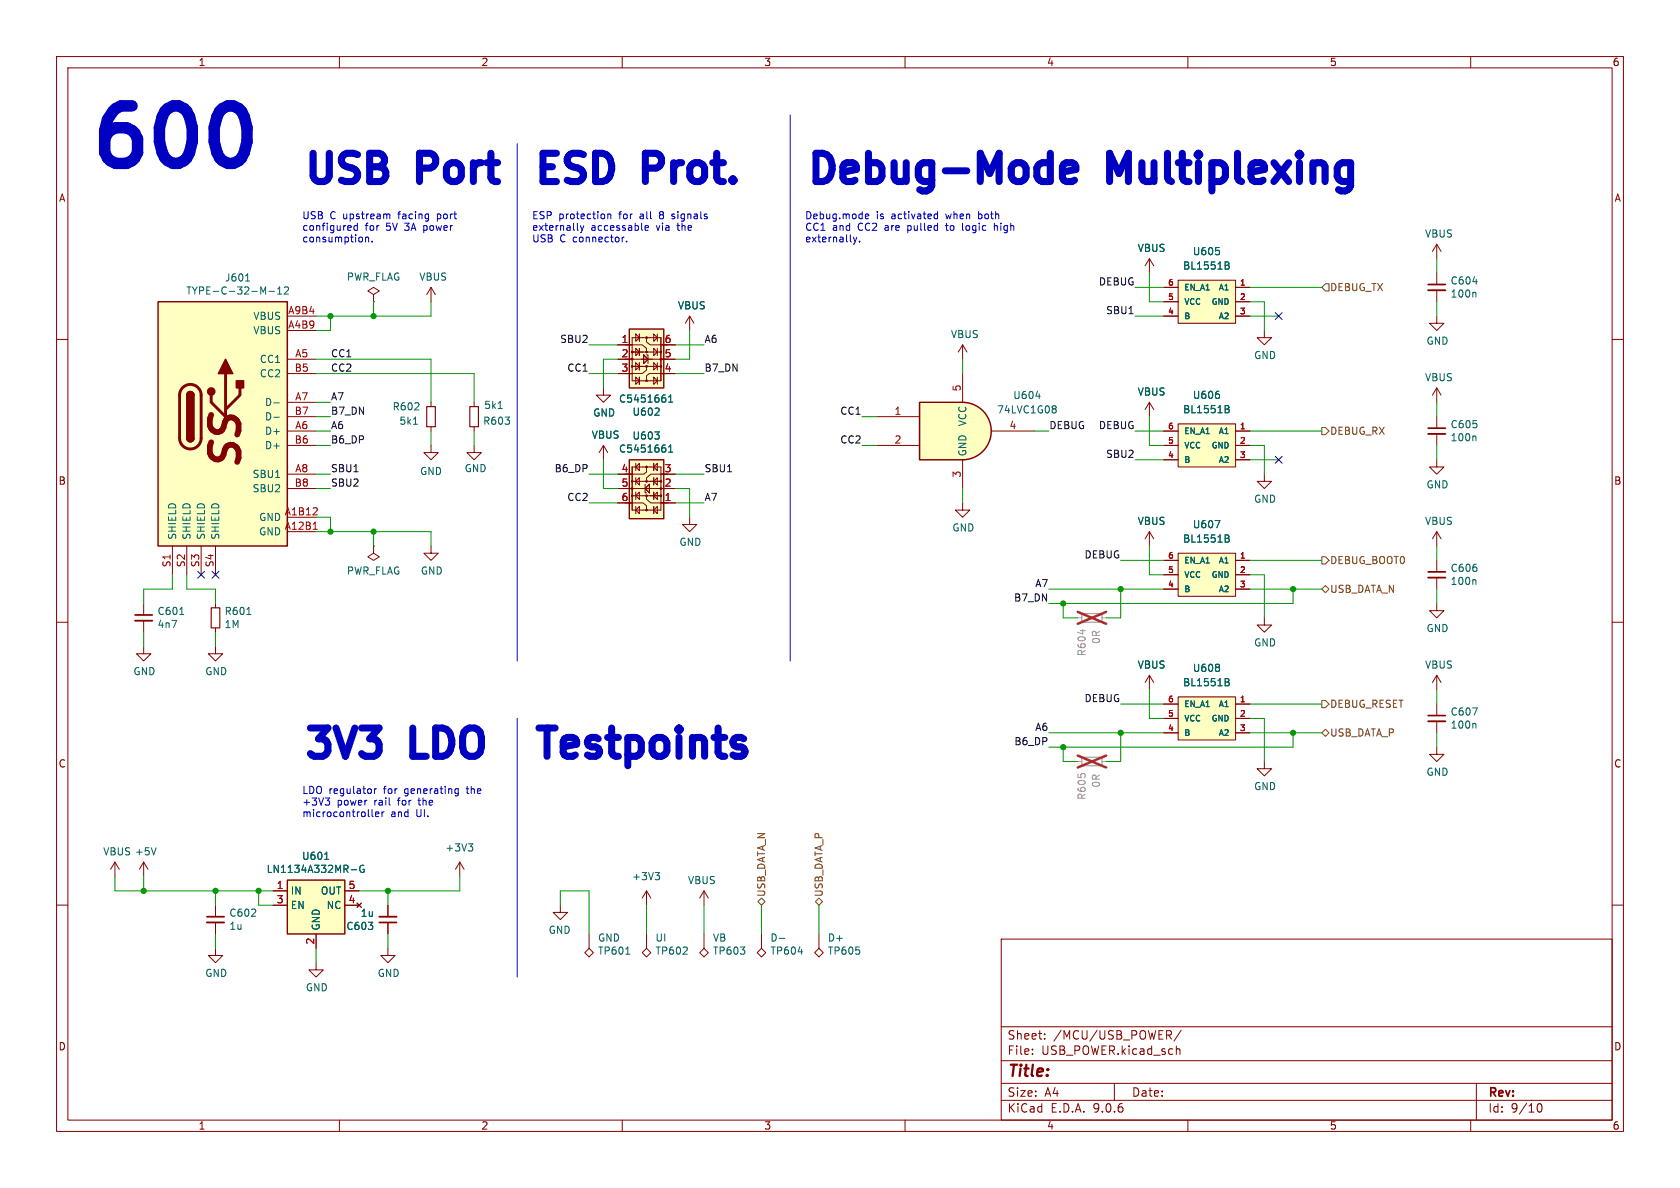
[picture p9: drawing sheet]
<svg xmlns="http://www.w3.org/2000/svg" width="297mm" height="210mm" viewBox="0 0 297 210" stroke-linecap="round" stroke-linejoin="round" font-family="sans-serif">
<g fill="none" stroke="#840000" stroke-width=".18">
<path d="M10 10h277v190h-277zM12 12h273v186h-273zM60 10v2M110 10v2M160 10v2M210 10v2M260 10v2M10 60h2M285 60h2M10 110h2M285 110h2M10 160h2"/>
<path d="M177 166h108v32h-108zM285 160h2M60 198v2M110 198v2M160 198v2M177 194.5h108M177 191.5h108M177 187.5h108M177 181.5h108M182.5 186.3v.1M182.5 185.5v.1M184.7 183.6v.1"/>
<path d="M184.7 182.8v.1M197 191.5v3M206.6 183l.5 .7M206.8 182.2l.3 .3-.1 .3-.2 .2M208 184.9v1.5M208 185.5l.2-.1 .3 .1 .1 .9M208.8 182.1l-1.3 2M210 198v2M260 198v2M261 191.5v6.5M271.7 195.7l.2-.5 .2-.1a.81 .81 0 0 1 .6 .6 .81 .81 0 0 1-.3 .8h-.4l-.3-.5"/>
</g>
<path d="M27.9 53.3h22.9v43.2h-22.9z" fill="#ffffc2"/>
<path d="M27.9 53.3h22.9v43.2h-22.9zM33 69.9a.64 .64 0 0 1 .7-.7 .64 .64 0 0 1 .6 .7M33 77.5a.64 .64 0 0 0 .7 .6 .64 .64 0 0 0 .6-.6" fill="none" stroke="#840000" stroke-width=".25"/>
<path d="M32.3 68.5a1.9 1.9 0 0 1 2.1-.4 1.9 1.9 0 0 1 1.2 1.8v7.6a1.91 1.91 0 0 1-1.9 1.9 1.91 1.91 0 0 1-2-1.9l.1-7.8 .1-.6zM37.3 69.9v1.2l2.6 2.6M39.9 66v8.9M42.4 68.6v1.3l-2.5 2.5" fill="none" stroke="#840000" stroke-width=".51"/>
<g fill="#840000" stroke="#840000" stroke-width=".25">
<path d="M33 69.9h1.3v7.6h-1.3z"/>
<path d="M33.2 69.4a.64 .64 0 0 1 .7-.1 .64 .64 0 0 1 .4 .6h-1.3z"/>
<path d="M33 77.5h1.3a.64 .64 0 0 1-.6 .6 .64 .64 0 0 1-.7-.6z"/>
<path d="M39.9 63.5l1.2 2.5h-2.5z"/>
<path d="M41.8 67.3h1.3v1.3h-1.3z"/>
<circle cx="37.3" cy="69.2" r=".63"/>
</g>
<g fill="none" stroke="#840000" stroke-width=".18">
<path d="M50.8 55.9h5.1M50.8 58.4h5.1M50.8 63.5h5.1M50.8 66h5.1M50.8 71.1h5.1M50.8 73.7h5.1M50.8 76.2h5.1M50.8 78.7h5.1M106.7 68.6v1.3h1.2l-1.2 1.2-1.3-1.2h1.3M30.5 96.5v5.1M33 96.5v5.1M35.6 96.5v5.1"/>
<path d="M38.1 96.5v5.1M50.8 83.8h5.1M50.8 86.4h5.1M50.8 91.4h5.1M50.8 94h5.1M254 99.1v2M223.5 109.2v1.3h1.3l-1.3 1.3-1.3-1.3h1.3M254 106.7v1.3h1.3l-1.3 1.2-1.3-1.2h1.3M254 102.1v2M254 119.4v2.5M254 119.4l-.8 1.3M254 119.4l.8 1.3"/>
<path d="M254 132.1v1.3h1.3l-1.3 1.2-1.3-1.2h1.3M254 124.5v2M254 127.5v2M81.3 152.4l-.8 1.3M81.3 152.4l.7 1.3M81.3 152.4v2.5M124.5 157.5l.7 1.3M124.5 157.5l-.8 1.3M124.5 157.5v2.5M68.6 167.6v1.3h1.2l-1.2 1.3-1.3-1.3h1.3M68.6 160v2.1M68.6 163.1v2"/>
<path d="M99.1 160v1.3h-1.3l1.3 1.3 1.2-1.3h-1.2M103.4 168.4l.7-.8 .8 .8-.8 .8zM104.1 165.1v2.5M113.5 168.4l.8-.8 .8 .8-.8 .8zM114.3 165.1v2.5M123.7 168.4l.8-.8 .7 .8-.7 .8zM124.5 165.1v2.5M133.9 168.4l.7-.8 .8 .8-.8 .8zM134.6 165.1v2.5M144 168.4l.8-.8 .7 .8-.7 .8zM144.8 165.1v2.5"/>
</g>
<g fill="none" stroke="#006464" stroke-width=".18">
<path d="M43.4 49.7h.7M47.6 51.5h.9M49.1 52h.7M49.1 51.1l.3-.4v1.3M50.3 50.8l.5-.1 .2 .4-.8 .9h.8M48.4 71.2h1M48.4 73.8h1M260.7 102.5l.2 .2v.6M260.3 125.1h.9l-.6 1.3M260.7 127.9l.2 .2v.6M82.8 149.2h.8l-.4 .5M83.3 149.7l.3 .2v.3l-.3 .2"/>
<path d="M110.6 168.7h.7M137.8 165.9h.9M141.1 168.3h.8"/>
</g>
<path d="M55.3 91h.8M55.4 93.6h.7M56 89.9v.4" fill="none" stroke="#a90000" stroke-width=".18"/>
<path d="M252.5 101.1h3M252.5 126.5h3M67.1 163.1h3" fill="none" stroke="#840000" stroke-width=".3"/>
<path d="M252.5 102.1h3M252.5 127.5h3M67.1 162.1h3" fill="none" stroke="#840000" stroke-width=".33"/>
<path d="M191.3 133.9h3.5v1.5h-3.5z" fill="none" stroke="#9c9b98" stroke-width=".2"/>
<path d="M190.5 134.6h.8M194.8 134.6h.8" fill="none" stroke="#9c9b98" stroke-width=".18"/>
<path d="M190.5 133.6l5 2.1M195.5 133.6l-5 2.1" fill="none" stroke="#e12e31" stroke-width=".46"/>
<path d="M50.8 155.6h10.2v9.5h-10.2z" fill="#ffffc2"/>
<path d="M50.8 155.6h10.2v9.5h-10.2z" fill="none" stroke="#840000" stroke-width=".25"/>
<g fill="none" stroke="#840000" stroke-width=".18">
<path d="M66 52.1l1.1-.7-1.1-.6-1 .6 1 .7v1.2M66 53.3h.1M66 96.5v1.3l1.1 .6-1.1 .7-1-.7 1-.6M66 96.5h.1M25.4 114.3v1.3h1.3l-1.3 1.2-1.3-1.2h1.3M25.4 106.7v2M25.4 109.7v2.1M38.1 114.3v1.3h1.3l-1.3 1.2-1.3-1.2h1.3M38.1 106.7v.7M38.1 111v.8M48.3 157.5h2.5M61 157.5h2.5"/>
<path d="M63.1 159.6l.8 .8M63.9 159.6l-.8 .8M38.1 167.6v1.3h1.3l-1.3 1.3-1.3-1.3h1.3M38.1 160v2.1M38.1 163.1v2M48.3 160h2.5M55.9 165.1v2.5M61 160h2.5"/>
</g>
<path d="M31.8 108.6h.7M43.6 108.6h.8M57.4 151.9h.7M62.1 153.7h.9M64.3 153a.59 .59 0 0 0-.7 .6 .59 .59 0 0 0 .7 .6l.1-.5h-.3" fill="none" stroke="#006464" stroke-width=".18"/>
<path d="M23.9 108.7h3M36.6 162.1h3" fill="none" stroke="#840000" stroke-width=".3"/>
<path d="M23.9 109.7h3M36.6 163.1h3" fill="none" stroke="#840000" stroke-width=".33"/>
<path d="M37.3 107.4h1.6v3.6h-1.6z" fill="none" stroke="#840000" stroke-width=".2"/>
<path d="M208.3 97.8h10.1v7.6h-10.1z" fill="#ffffc2"/>
<g fill="none" stroke="#840000" stroke-width=".18">
<path d="M205.7 99.1h2.6M208.3 97.8h10.1v7.6h-10.1zM218.4 99.1h2.6M205.7 101.6h2.6M205.7 104.1h2.6M218.4 101.6h2.6M218.4 104.1h2.6M223.5 134.6v1.3h1.3l-1.3 1.3-1.3-1.3h1.3M20.3 152.4l-.7 1.3M20.3 152.4l.8 1.3M20.3 152.4v2.5M25.4 152.4l-.8 1.3"/>
<path d="M25.4 152.4l.8 1.3M25.4 152.4v2.5M55.9 170.2v1.3h1.2l-1.2 1.2-1.3-1.2h1.3"/>
</g>
<path d="M214.8 92h.9l-.6 1.3M216.6 94.6l.6 .1 .1 .2-.3 .3M216.6 95.2h.4M217 95.2l.3 .2v.3l-.7 .1M27.6 149.9l-.4 1.2" fill="none" stroke="#006464" stroke-width=".18"/>
<path d="M191.3 108.5h3.5v1.5h-3.5z" fill="none" stroke="#9c9b98" stroke-width=".2"/>
<path d="M190.5 109.2h.8M194.8 109.2h.8" fill="none" stroke="#9c9b98" stroke-width=".18"/>
<path d="M191.4 111.3v.8" fill="none" stroke="#939391" stroke-width=".18"/>
<path d="M190.5 108.2l5 2.1M195.5 108.2l-5 2.1" fill="none" stroke="#e12e31" stroke-width=".46"/>
<path d="M208.3 123.2h10.1v7.6h-10.1z" fill="#ffffc2"/>
<g fill="none" stroke="#840000" stroke-width=".18">
<path d="M121.9 55.9l-.7 1.3M121.9 55.9l.8 1.3M121.9 55.9v2.5M76.2 71.1v.8M76.2 75.4v.8M170.2 61l-.8 1.2M170.2 61l.7 1.2M170.2 61v2.5M254 68.6v2.5M254 73.7v2M254 76.7v2M254 68.6l-.8 1.3"/>
<path d="M254 68.6l.8 1.3M121.9 91.4v1.3h1.3l-1.3 1.3-1.3-1.3h1.3M203.2 94v2.5M203.2 94l-.8 1.3M203.2 94l.8 1.3M254 81.3v1.3h1.3l-1.3 1.2-1.3-1.2h1.3M254 94v2.5M254 94l-.8 1.3M254 94l.8 1.3M203.2 119.4l-.8 1.3M203.2 119.4l.8 1.3M203.2 119.4v2.5"/>
<path d="M205.7 124.5h2.6M205.7 127h2.6M205.7 129.5h2.6M208.3 123.2h10.1v7.6h-10.1zM218.4 124.5h2.6M218.4 127h2.6M218.4 129.5h2.6M114.3 157.5l.8 1.3M114.3 157.5l-.8 1.3M114.3 157.5v2.5"/>
</g>
<path d="M73.1 75h.7M260.7 77.1l.2 .2v.6M215.5 117.5v.3M215.5 118.1v.5M216.6 120l.6 .1 .1 .2-.3 .3M216.6 120.6h.4M217 120.6l.3 .2v.3l-.7 .1M115.8 154.2h.8l-.4 .5M116.4 154.7l.2 .3v.3l-.2 .2" fill="none" stroke="#006464" stroke-width=".18"/>
<path d="M75.4 71.9h1.6v3.5h-1.6z" fill="none" stroke="#840000" stroke-width=".2"/>
<path d="M252.5 75.7h3" fill="none" stroke="#840000" stroke-width=".3"/>
<path d="M252.5 76.7h3" fill="none" stroke="#840000" stroke-width=".33"/>
<path d="M170.2 71.1a5.1 5.1 0 0 1 5 5.1 5.1 5.1 0 0 1-5 5.1z" fill="#ffffc2" stroke="#ffffc2" stroke-width=".18"/>
<path d="M162.6 71.1h7.6v10.2h-7.6z" fill="#ffffc2"/>
<path d="M162.6 71.1h7.6a5.1 5.1 0 0 1 5 5.1 5.1 5.1 0 0 1-5 5.1h-7.6z" fill="none" stroke="#840000" stroke-width=".25"/>
<path d="M106.7 78.7l-.8 1.3M106.7 78.7l.7 1.3M106.7 78.7v2.6M154.9 73.7h7.7M154.9 78.7h7.7M170.2 66v5.1M175.3 76.2h7.6M170.2 81.3v5.1" fill="none" stroke="#840000" stroke-width=".18"/>
<path d="M183.1 70h.8M186.2 71.7h.3l.2 .3-.2 .3M186.2 72.3h.3M186.5 72.3l.2 .2v.3l-.1 .1-.4 .1" fill="none" stroke="#006464" stroke-width=".18"/>
<path d="M111.3 81.3h6v10.4h-6z" fill="#ffffc2"/>
<path d="M111.3 81.3h6v10.4h-6z" fill="none" stroke="#840000" stroke-width=".25"/>
<g fill="none" stroke="#840000" stroke-width=".18">
<path d="M76.2 50.8l-.8 1.3M76.2 50.8l.8 1.3M76.2 50.8v2.5M76.2 78.7v1.3h-1.3l1.3 1.3 1.3-1.3h-1.3M83.8 78.7v1.3h-1.3l1.3 1.3 1.3-1.3h-1.3M83.8 71.1v.8M83.8 75.4v.8M109.2 86.4h10.2M109.2 88.9h2.6M109.2 83.8h2.6M110.5 88.9h3.2l.6 .5v.9M111.8 82.6h5v7.6h-5z"/>
<path d="M111.8 87.6h5M111.8 85.1h5M112.4 90.2l.6-.7v1.3zM112.4 85.1l.6-.6v1.2zM112.4 82.6l.6-.7v1.3zM112.4 81.9v1.3M112.4 84.5v1.2M112.4 87v1.3M112.4 89.5v1.3M113 87v1.3l-.6-.7zM114 86.4l.8-.8v1.5zM114 85.6v1.5h.3"/>
<path d="M114.3 87.6v.7l.8 .6h3M114.3 82.6v.8l-.5 .4h-3.3M115.6 87.6l.6-.6v1.3zM115.6 85.1l.6-.6v1.2zM115.6 82.6l.6-.7v1.3zM115.6 81.9v1.3M115.6 84.5v1.2M115.6 87v1.3M115.6 89.5v1.3M116.2 89.5v1.3l-.6-.6zM116.8 88.9h2.6M116.8 83.8h2.6"/>
<path d="M118.1 83.8h-3l-.8 .7v.7M170.2 88.9v1.3h1.2l-1.2 1.2-1.3-1.2h1.3"/>
<circle cx="111.8" cy="87.6" r=".13"/>
<circle cx="111.8" cy="86.4" r=".13"/>
<circle cx="111.8" cy="85.1" r=".13"/>
<circle cx="114.3" cy="87.6" r=".13"/>
<circle cx="114.3" cy="85.1" r=".13"/>
<circle cx="114.3" cy="82.6" r=".13"/>
<circle cx="114.3" cy="90.2" r=".13"/>
<circle cx="116.8" cy="85.1" r=".13"/>
<circle cx="116.8" cy="86.4" r=".13"/>
<circle cx="116.8" cy="87.6" r=".13"/>
</g>
<path d="M88.1 72.2h.7M115.8 76.3h.7l-.4 .5M116.5 77v.5M118.2 79.9h.7M118.2 79l.4-.3v1.2" fill="none" stroke="#006464" stroke-width=".18"/>
<path d="M83.1 71.9h1.5v3.5h-1.5z" fill="none" stroke="#840000" stroke-width=".2"/>
<path d="M208.3 49.5h10.1v7.7h-10.1z" fill="#ffffc2"/>
<g fill="none" stroke="#840000" stroke-width=".18">
<path d="M203.2 45.7l-.8 1.3M203.2 45.7l.8 1.3M203.2 45.7v2.6M205.7 50.8h2.6M205.7 53.3h2.6M205.7 55.9h2.6M208.3 49.5h10.1v7.7h-10.1zM218.4 50.8h2.6M218.4 53.3h2.6M218.4 55.9h2.6M254 55.9v1.3h1.3l-1.3 1.2-1.3-1.2h1.3M254 43.2l-.8 1.3"/>
<path d="M254 43.2l.8 1.3M254 43.2v2.5"/>
</g>
<path d="M215.5 44.4v.5M216.6 46.3l.6 .1 .1 .3-.3 .2M216.6 46.9h.4M217 46.9l.3 .2v.3l-.7 .2" fill="none" stroke="#006464" stroke-width=".18"/>
<path d="M208.3 74.9h10.1v7.7h-10.1z" fill="#ffffc2"/>
<path d="M203.2 71.1l-.8 1.3M203.2 71.1l.8 1.3M203.2 71.1v2.6M205.7 76.2h2.6M205.7 78.7h2.6M208.3 74.9h10.1v7.7h-10.1zM218.4 76.2h2.6M218.4 78.7h2.6M205.7 81.3h2.6M218.4 81.3h2.6" fill="none" stroke="#840000" stroke-width=".18"/>
<path d="M215.5 69.8v.5M216.6 71.7l.6 .1 .1 .3-.3 .2M216.6 72.3h.4M217 72.3l.3 .2v.3l-.7 .2" fill="none" stroke="#006464" stroke-width=".18"/>
<path d="M111.3 58.2h6v10.4h-6z" fill="#ffffc2"/>
<path d="M111.3 58.2h6v10.4h-6z" fill="none" stroke="#840000" stroke-width=".25"/>
<g fill="none" stroke="#840000" stroke-width=".18">
<path d="M111.8 59.7h5v7.6h-5zM112.4 59.1l.6 .6-.6 .6zM113 59.1v1.2M114.3 59.6v.9l.6 .5h3.2M115.6 59.1l.6 .6-.6 .6zM116.2 59.1v1.2M205.7 50.8h2.6M205.7 53.3h2.6M205.7 55.9h2.6M218.4 50.8h2.6M218.4 53.3h2.6M218.4 55.9h2.6"/>
<path d="M223.5 58.4v1.3h1.3l-1.3 1.3-1.3-1.3h1.3M254 48.3v2M254 51.3v2M109.2 63.5h10.2M109.2 61h2.6M109.2 66h2.6M110.5 61h3l.8 .6v.6M111.8 62.2h5M111.8 64.8h5M112.4 61.6l.6 .6-.6 .7zM112.4 64.1l.6 .7-.6 .6zM112.4 66.7l.6 .6-.6 .6z"/>
<path d="M113 61.6v1.3M113 64.1v1.3M113 66.7v1.2M113.8 62.7l.8 .8-.8 .8zM114.3 62.7h.3v1.6M114.3 64.6v.8l-.8 .6h-3M115.6 61.6l.6 .6-.6 .7zM115.6 64.1l.6 .7-.6 .6zM115.6 66.7l.6 .6-.6 .6zM116.2 61.6v1.3M116.2 64.1v1.3M116.2 66.7v1.2"/>
<path d="M116.8 61h2.6M116.8 66h2.6M118.1 66h-3.3l-.5 .4v.9M205.7 76.2h2.6M205.7 78.7h2.6M218.4 76.2h2.6M218.4 78.7h2.6M76.2 96.5v1.3h1.3l-1.3 1.3-1.3-1.3h1.3M109.2 88.9h2.6M109.2 86.4h2.6M109.2 83.8h2.6M116.8 88.9h2.6"/>
<path d="M116.8 86.4h2.6M116.8 83.8h2.6M205.7 81.3h2.6M205.7 99.1h2.6M218.4 81.3h2.6M218.4 99.1h2.6M223.5 83.8v1.3h1.3l-1.3 1.3-1.3-1.3h1.3M205.7 101.6h2.6M205.7 104.1h2.6M218.4 101.6h2.6M218.4 104.1h2.6M205.7 124.5h2.6"/>
<path d="M205.7 127h2.6M205.7 129.5h2.6M218.4 124.5h2.6M218.4 127h2.6M218.4 129.5h2.6M48.3 157.5h2.5M61 157.5h2.5M63.1 159.6l.8 .8M63.9 159.6l-.8 .8M48.3 160h2.5M55.9 165.1v2.5M61 160h2.5"/>
<path d="M68.6 160v2.1M68.6 163.1v2"/>
<circle cx="114.3" cy="59.7" r=".13"/>
<circle cx="111.8" cy="64.8" r=".13"/>
<circle cx="111.8" cy="62.2" r=".13"/>
<circle cx="111.8" cy="63.5" r=".13"/>
<circle cx="114.3" cy="67.3" r=".13"/>
<circle cx="114.3" cy="64.8" r=".13"/>
<circle cx="114.3" cy="62.2" r=".13"/>
<circle cx="116.8" cy="62.2" r=".13"/>
<circle cx="116.8" cy="64.8" r=".13"/>
<circle cx="116.8" cy="63.5" r=".13"/>
</g>
<g fill="none" stroke="#006464" stroke-width=".18">
<path d="M215.5 44.4v.5M216.6 46.3l.6 .1 .1 .3-.3 .2M216.6 46.9h.4M217 46.9l.3 .2v.3l-.7 .2M260.4 49.8h.8M260.7 51.7l.2 .2v.6M115.8 73.4h.7M115.8 76.3h.7l-.4 .5M116.5 72.3v.4M116.5 77v.5M118.2 79l.4-.3v1.2M118.2 79.9h.7"/>
<path d="M118.2 71.1h.7M118.2 70.2l.4-.4v1.3M215.5 69.8v.5M216.6 71.7l.6 .1 .1 .3-.3 .2M216.6 72.3h.4M217 72.3l.3 .2v.3l-.7 .2M214.8 92h.9l-.6 1.3M216.6 94.6l.6 .1 .1 .2-.3 .3M216.6 95.2h.4M217 95.2l.3 .2v.3l-.7 .1M215.5 117.5v.3M215.5 118.1v.5"/>
<path d="M216.6 120l.6 .1 .1 .2-.3 .3M216.6 120.6h.4M217 120.6l.3 .2v.3l-.7 .1M57.4 151.9h.7M62.1 153.7h.9M64.3 153a.59 .59 0 0 0-.7 .6 .59 .59 0 0 0 .7 .6l.1-.5h-.3"/>
</g>
<path d="M252.5 50.3h3" fill="none" stroke="#840000" stroke-width=".3"/>
<path d="M252.5 51.3h3" fill="none" stroke="#840000" stroke-width=".33"/>
<path d="M234.3 50.2h.6v1.2h-.6l-.6-.6zM233.7 75.6h.6l.6 .6-.6 .6h-.6zM233.7 98.4h.6l.6 .7-.6 .6h-.6zM233.7 104.1l.6-.6 .6 .6-.6 .7zM233.7 123.8h.6l.6 .7-.6 .6h-.6zM233.7 129.5l.6-.6 .6 .6-.6 .7zM134.6 158.8l.7 .6-.7 .6-.6-.6zM144.8 158.8l.6 .6-.6 .6-.7-.6z" fill="none" stroke="#725600" stroke-width=".18"/>
<g fill="none" stroke="#0000c2" stroke-width=".18">
<path d="M63.2 39.5v1.2M63.2 39.9h-.4l-.2 .2 .1 .6h.5M68.6 37.8l.3 .2v.7M91.4 25.4v91.4M102.6 39.9l.3 .8M103.2 39.9l-.3 .8M107.4 38l.2-.2 .3 .1 .1 .8M107.4 37.8v.9M118.8 38.6l.1 .1M118.9 37.8l-.1 .2 .1 .3M139.7 20.3v96.5M153 38.3l.6-.2-.1-.2-.3-.1-.2 .2v.6h.5"/>
<path d="M165.3 37.9h.4M165.3 38.6h.4M165.7 37.4v1.3M167.1 39.9h.5M167.3 39.5l.1 1.2M170.2 39.5v1l.1 .2M175.8 40l.3-.1 .2 .2M175.8 39.5v1.2M64.6 41.9v.9M64.6 42l.2-.1 .3 .1 .1 .8M65.8 42.6v.2M102.1 40.7h.1"/>
<path d="M102.9 40.7l-.1 .3M110.3 41.9l-.2 .1M110.8 42.6v.2M114 40.3l.6-.1v-.3h-.4l-.2 .2 .1 .6h.5M150.9 41.9l.3 .9M151.2 42.8l-.3 .4M151.5 41.9l-.3 .9M152 42.6v.2M66.2 139.4v.9M66.6 139.4l-.4 .3M80.7 139.4l.3 .1M81 139.4v1.1l-.1 .1-.3 .1"/>
<path d="M91.4 127v45.7M58 141.5l.3 .3v.3l-.3 .2M58.3 141.1l-.4 .4M65.8 143.1v1.1l.2 .2M66.4 143.9l.6-.1-.1-.2-.3-.1-.2 .2v.6h.5M67.5 143.5v.9M67.9 143.5l-.4 .3M81 140.2l-.3 .1"/>
</g>
<g fill="none" stroke="#009600" stroke-width=".18">
<path d="M58.4 55.9v2.5h-2.5M66 53.3v2.6M76.2 53.3v2.6h-20.3M121.9 58.4v5.1h-2.5M200.7 50.8h5M200.7 55.9h5M203.2 48.3v5h2.5M221 53.3h2.5v5.1M221 50.8h12.7M221 55.9h5.1M254 45.7v2.6M254 53.3v2.6"/>
<path d="M55.9 78.7h2.5M55.9 76.2h2.5M55.9 63.5h20.3v7.6M55.9 73.7h2.5M55.9 66h27.9v5.1M55.9 71.1h2.5M76.2 76.2v2.5M83.8 76.2v2.5M104.1 66h5.1M104.1 61h5.1M109.2 63.5h-2.5v5.1M119.4 66h5.1"/>
<path d="M119.4 61h5.1M152.4 78.7h2.5M152.4 73.7h2.5M170.2 63.5v2.5M182.9 76.2h2.5M200.7 76.2h5M203.2 73.7v5h2.5M221 78.7h2.5v5.1M221 76.2h12.7M254 71.1v2.6M254 78.7v2.6M55.9 94h20.3v2.5"/>
<path d="M55.9 83.8h2.5M55.9 91.4h2.5v2.6M55.9 86.4h2.5M66 94v2.5M104.1 83.8h5.1M104.1 88.9h5.1M106.7 81.3v5.1h2.5M119.4 83.8h5.1M119.4 86.4h2.5v5M119.4 88.9h5.1M170.2 86.4v2.5M198.1 99.1h7.6"/>
<path d="M200.7 81.3h5M203.2 96.5v5.1h2.5M221 81.3h5.1M221 99.1h12.7M254 96.5v2.6M25.4 111.8v2.5M30.5 101.6v2.5h-5.1v2.6M33 101.6v2.5h5.1v2.6M38.1 111.8v2.5M185.4 104.1h20.3M188 106.7v2.5h2.5M198.1 104.1v5.1h-2.5"/>
<path d="M221 101.6h2.5v7.6M221 104.1h12.7M228.6 104.1v2.6h-43.2M254 104.1v2.6M185.4 129.5h20.3M188 132.1v2.5h2.5M198.1 129.5v5.1h-2.5M198.1 124.5h7.6M203.2 121.9v5.1h2.5M221 127h2.5v7.6M221 129.5h12.7M221 124.5h12.7"/>
<path d="M228.6 129.5v2.6h-43.2M254 121.9v2.6M254 129.5v2.6M20.3 154.9v2.6h28M25.4 154.9v2.6M38.1 157.5v2.5M45.7 157.5v2.5h2.6M68.6 157.5v2.5M81.3 154.9v2.6h-17.8M38.1 165.1v2.5M55.9 167.6v2.6M68.6 165.1v2.5"/>
<path d="M99.1 160v-2.5h5v7.6M114.3 160v5.1M124.5 160v5.1M134.6 160v5.1M144.8 160v5.1"/>
</g>
<path d="M225.5 55.3l1.2 1.2M226.7 55.3l-1.2 1.2M225.5 80.7l1.2 1.2M226.7 80.7l-1.2 1.2M35 101l1.2 1.2M36.2 101l-1.2 1.2M37.5 101l1.2 1.2M38.7 101l-1.2 1.2" fill="none" stroke="#000084" stroke-width=".18"/>
<path d="M43.2 20.7l.5 1.9v2.4l-.5 1.9" fill="none" stroke="#0000c2" stroke-width="2"/>
<path d="M187.8 30.4l2.4-.4v-.5l-.2-.5-.5-.2h-1l-.4 .2-.3 .5v1.9l.3 .5 .4 .2h1l.5-.2M131 132l.5 .3 .2 .4-.2 .8-.5 .2M131 130.4l.5 .2" fill="none" stroke="#0000c2" stroke-width="1.3"/>
<g fill="#009600" stroke="#009600" stroke-width=".18">
<circle cx="66" cy="94" r=".46"/>
<circle cx="198.1" cy="129.5" r=".46"/>
<circle cx="188" cy="132.1" r=".46"/>
<circle cx="25.4" cy="157.5" r=".46"/>
<circle cx="38.1" cy="157.5" r=".46"/>
<circle cx="45.7" cy="157.5" r=".46"/>
<circle cx="228.6" cy="129.5" r=".46"/>
<circle cx="228.6" cy="104.1" r=".46"/>
<circle cx="66" cy="55.9" r=".46"/>
<circle cx="58.4" cy="94" r=".46"/>
<circle cx="58.4" cy="55.9" r=".46"/>
<circle cx="68.6" cy="157.5" r=".46"/>
<circle cx="188" cy="106.7" r=".46"/>
<circle cx="198.1" cy="104.1" r=".46"/>
</g>
<text font-size="14.2" fill="#0000c2" x="15.2" y="30.2">600</text>
<text font-size="7.1" fill="#840000" x="43.9" y="83.6" transform="rotate(-90 43.9 83.6)">SS</text>
<g font-size="7" fill="#0000c2">
<text x="53.3" y="32.8">USB</text>
<text x="74.9" y="32.8">Port</text>
<text x="94" y="32.8">ESD</text>
<text x="114.8" y="32.8">Prot.</text>
<text x="142.2" y="32.8">Debug-Mode</text>
<text x="196.9" y="32.8">Multiplexing</text>
<text x="53.3" y="134.4">3V3</text>
<text x="73.7" y="134.4">LDO</text>
<text x="94" y="134.4">Testpoints</text>
</g>
<text font-size="2.8" fill="#840000" x="178" y="190.9">Title:</text>
<g font-size="2.1" fill="#840000">
<text x="178" y="184">Sheet:</text>
<text x="186.2" y="184">/MCU/USB_POWER/</text>
<text x="178" y="186.7">File:</text>
<text x="184.1" y="186.7">USB_POWER.kicad_sch</text>
<text x="178" y="196.9">KiCad</text>
<text x="178" y="194.1">Size:</text>
<text x="184.7" y="194.1">A4</text>
<text x="185.7" y="196.9">E.D.A.</text>
<text x="193.3" y="196.9">9.0.6</text>
<text x="200" y="194.1">Date:</text>
<text x="263" y="194.3">Rev:</text>
<text x="263" y="196.9">Id:</text>
<text x="267.1" y="196.9">9/10</text>
</g>
<g font-size="1.8" fill="#840000">
<text x="35" y="11.9">1</text>
<text x="85" y="11.9">2</text>
<text x="135" y="11.9">3</text>
<text x="185" y="11.9">4</text>
<text x="235" y="11.9">5</text>
<text x="285" y="11.9">6</text>
<text x="10.3" y="35.9">A</text>
<text x="285.3" y="35.9">A</text>
<text x="10.3" y="85.9">B</text>
<text x="285.3" y="85.9">B</text>
<text x="10.3" y="135.9">C</text>
<text x="285.3" y="135.9">C</text>
<text x="10.3" y="185.9">D</text>
<text x="285.3" y="185.9">D</text>
<text x="35" y="199.9">1</text>
<text x="85" y="199.9">2</text>
<text x="135" y="199.9">3</text>
<text x="185" y="199.9">4</text>
<text x="235" y="199.9">5</text>
<text x="285" y="199.9">6</text>
</g>
<g font-size="1.8" fill="#0000c2">
<text x="53.3" y="38.8">USB</text>
<text x="53.3" y="40.9">configured</text>
<text x="58.3" y="38.8">C upstream</text>
<text x="64.5" y="40.9">for</text>
<text x="68.4" y="40.9">5V</text>
<text x="70.7" y="38.8">facing</text>
<text x="71.9" y="40.9">3A</text>
<text x="75.3" y="40.9">power</text>
<text x="77.7" y="38.8">port</text>
<text x="94" y="38.8">ESP</text>
<text x="94" y="40.9">externally</text>
<text x="98.8" y="38.8">protection</text>
<text x="104.5" y="40.9">accessable</text>
<text x="109.6" y="38.8">for</text>
<text x="113.4" y="38.8">all</text>
<text x="116.2" y="40.9">via</text>
<text x="117" y="38.8">8</text>
<text x="119.4" y="38.8">signals</text>
<text x="120" y="40.9">the</text>
<text x="142.2" y="38.8">Debug.mode</text>
<text x="142.2" y="40.9">CC1</text>
<text x="147.2" y="40.9">and</text>
<text x="151.8" y="40.9">CC2</text>
<text x="154.9" y="38.8">is</text>
<text x="156.7" y="40.9">are</text>
<text x="157.7" y="38.8">activated</text>
<text x="160.9" y="40.9">pulled</text>
<text x="167.5" y="38.8">when</text>
<text x="167.9" y="40.9">to</text>
<text x="171" y="40.9">logic</text>
<text x="173.4" y="38.8">both</text>
<text x="176.8" y="40.9">high</text>
<text x="53.3" y="42.9">consumption.</text>
<text x="94" y="42.9">USB</text>
<text x="99" y="42.9">C connector.</text>
<text x="142.2" y="42.9">externally.</text>
<text x="53.3" y="140.4">LDO regulator</text>
<text x="53.3" y="142.5">+3V3</text>
<text x="59.6" y="142.5">power</text>
<text x="66.3" y="142.5">rail</text>
<text x="68" y="140.4">for</text>
<text x="70.6" y="142.5">for</text>
<text x="71.8" y="140.4">generating</text>
<text x="74.5" y="142.5">the</text>
<text x="83" y="140.4">the</text>
<text x="53.3" y="144.5">microcontroller</text>
<text x="69.1" y="144.5">and</text>
<text x="73.7" y="144.5">UI.</text>
</g>
<g font-size="1.8" fill="#006464">
<text x="201" y="44.7">VBUS</text>
<text x="209.1" y="47.9">BL1551B</text>
<text x="210.8" y="45.3">U605</text>
<text x="251.8" y="42.2">VBUS</text>
<text x="32.8" y="52.3">TYPE-C-32-M-12</text>
<text x="39.7" y="50">J601</text>
<text x="61.2" y="49.8">PWR_FLAG</text>
<text x="74" y="49.8">VBUS</text>
<text x="256.3" y="50.5">C604</text>
<text x="256.3" y="52.8">100n</text>
<text x="44.7" y="56.7">VBUS</text>
<text x="44.7" y="59.3">VBUS</text>
<text x="119.8" y="54.9">VBUS</text>
<text x="168" y="60">VBUS</text>
<text x="45.8" y="64.4">CC1</text>
<text x="221.6" y="63.7">GND</text>
<text x="252.1" y="61.1">GND</text>
<text x="45.8" y="66.9">CC2</text>
<text x="46.7" y="72">D-</text>
<text x="109.3" y="71.4">C5451661</text>
<text x="179" y="70.7">U604</text>
<text x="201" y="70.1">VBUS</text>
<text x="210.8" y="70.7">U606</text>
<text x="251.8" y="67.6">VBUS</text>
<text x="46.7" y="74.5">D-</text>
<text x="46.7" y="77.1">D+</text>
<text x="69.3" y="72.7">R602</text>
<text x="70.5" y="75.3">5k1</text>
<text x="85.3" y="75.3">R603</text>
<text x="85.5" y="72.5">5k1</text>
<text x="104.5" y="77.7">VBUS</text>
<text x="104.8" y="73.8">GND</text>
<text x="111.7" y="77.9">U603</text>
<text x="111.7" y="73.7">U602</text>
<text x="171" y="75.5" transform="rotate(-90 171 75.5)">VCC</text>
<text x="176.2" y="73.3">74LVC1G08</text>
<text x="209.1" y="73.3">BL1551B</text>
<text x="256.3" y="75.9">C605</text>
<text x="46.7" y="79.6">D+</text>
<text x="82" y="83.7">GND</text>
<text x="109.3" y="80.2">C5451661</text>
<text x="171" y="80.8" transform="rotate(-90 171 80.8)">GND</text>
<text x="256.3" y="78.2">100n</text>
<text x="44.6" y="84.7">SBU1</text>
<text x="44.6" y="87.2">SBU2</text>
<text x="74.2" y="84.2">GND</text>
<text x="221.6" y="89.1">GND</text>
<text x="252.1" y="86.5">GND</text>
<text x="31.3" y="95.5" transform="rotate(-90 31.3 95.5)">SHIELD</text>
<text x="33.9" y="95.5" transform="rotate(-90 33.9 95.5)">SHIELD</text>
<text x="36.4" y="95.5" transform="rotate(-90 36.4 95.5)">SHIELD</text>
<text x="39" y="95.5" transform="rotate(-90 39 95.5)">SHIELD</text>
<text x="45.7" y="92.3">GND</text>
<text x="45.7" y="94.8">GND</text>
<text x="168.3" y="94.2">GND</text>
<text x="201" y="93">VBUS</text>
<text x="210.8" y="93.6">U607</text>
<text x="251.8" y="93">VBUS</text>
<text x="61.2" y="101.8">PWR_FLAG</text>
<text x="74.3" y="101.8">GND</text>
<text x="120" y="96.7">GND</text>
<text x="209.1" y="96.1">BL1551B</text>
<text x="256.3" y="101.3">C606</text>
<text x="256.3" y="103.6">100n</text>
<text x="27.7" y="108.9">C601</text>
<text x="27.7" y="111.2">4n7</text>
<text x="39.6" y="108.9">R601</text>
<text x="39.6" y="111.2">1M</text>
<text x="252.1" y="111.9">GND</text>
<text x="23.5" y="119.6">GND</text>
<text x="36.2" y="119.6">GND</text>
<text x="201" y="118.4">VBUS</text>
<text x="210.8" y="119">U608</text>
<text x="221.6" y="114.5">GND</text>
<text x="251.8" y="118.4">VBUS</text>
<text x="209.1" y="121.5">BL1551B</text>
<text x="256.3" y="126.7">C607</text>
<text x="256.3" y="129">100n</text>
<text x="252.1" y="137.3">GND</text>
<text x="221.6" y="139.9">GND</text>
<text x="18.2" y="151.4">VBUS +5V</text>
<text x="47" y="154.5">LN1134A332MR-G</text>
<text x="53.3" y="152.2">U601</text>
<text x="78.6" y="150.7">+3V3</text>
<text x="111.7" y="155.8">+3V3</text>
<text x="51.3" y="158.3">IN</text>
<text x="51.3" y="160.9">EN</text>
<text x="56.6" y="158.3">OUT</text>
<text x="57.6" y="160.9">NC</text>
<text x="121.5" y="156.5">VBUS</text>
<text x="40.4" y="162.3">C602</text>
<text x="40.4" y="164.6">1u</text>
<text x="56.7" y="164.6" transform="rotate(-90 56.7 164.6)">GND</text>
<text x="61.1" y="164.6">C603</text>
<text x="63.7" y="162.3">1u</text>
<text x="96.9" y="165.3">GND</text>
<text x="105.6" y="166.6">GND</text>
<text x="115.8" y="166.6">UI</text>
<text x="125.9" y="166.6">VB</text>
<text x="136.1" y="166.6">D-</text>
<text x="146.3" y="166.6">D+</text>
<text x="36.2" y="172.9">GND</text>
<text x="66.7" y="172.9">GND</text>
<text x="105.6" y="169">TP601</text>
<text x="115.8" y="169">TP602</text>
<text x="125.9" y="169">TP603</text>
<text x="136.1" y="169">TP604</text>
<text x="146.3" y="169">TP605</text>
<text x="54" y="175.4">GND</text>
</g>
<g font-size="1.8" fill="#0f0f0f">
<text x="194.2" y="50.5">DEBUG</text>
<text x="195.4" y="55.6">SBU1</text>
<text x="58.4" y="65.8">CC2</text>
<text x="58.4" y="63.2">CC1</text>
<text x="98.9" y="60.7">SBU2</text>
<text x="100.2" y="65.8">CC1</text>
<text x="124.5" y="65.8">B7_DN</text>
<text x="124.5" y="60.7">A6</text>
<text x="58.4" y="70.9">A7</text>
<text x="58.4" y="75.9">A6</text>
<text x="58.4" y="73.4">B7_DN</text>
<text x="148.4" y="73.4">CC1</text>
<text x="185.4" y="75.9">DEBUG</text>
<text x="194.2" y="75.9">DEBUG</text>
<text x="58.4" y="83.6">SBU1</text>
<text x="58.4" y="78.5">B6_DP</text>
<text x="97.9" y="83.6">B6_DP</text>
<text x="124.5" y="83.6">SBU1</text>
<text x="148.4" y="78.5">CC2</text>
<text x="195.4" y="81">SBU2</text>
<text x="58.4" y="86.1">SBU2</text>
<text x="100.2" y="88.6">CC2</text>
<text x="124.5" y="88.6">A7</text>
<text x="191.6" y="98.8">DEBUG</text>
<text x="179.2" y="106.4">B7_DN</text>
<text x="182.9" y="103.9">A7</text>
<text x="191.6" y="124.2">DEBUG</text>
<text x="179.2" y="131.8">B6_DP</text>
<text x="182.9" y="129.3">A6</text>
</g>
<g font-size="1.8" fill="#725600">
<text x="235.1" y="51.7">DEBUG_TX</text>
<text x="235.1" y="77.1">DEBUG_RX</text>
<text x="235.1" y="99.9">DEBUG_BOOT0</text>
<text x="235.1" y="105">USB_DATA_N</text>
<text x="235.1" y="125.3">DEBUG_RESET</text>
<text x="235.1" y="130.4">USB_DATA_P</text>
<text x="135.5" y="158.6" transform="rotate(-90 135.5 158.6)">USB_DATA_N</text>
<text x="145.6" y="158.6" transform="rotate(-90 145.6 158.6)">USB_DATA_P</text>
</g>
<g font-size="1.8" fill="#a90000">
<text x="50.8" y="55.6">A9B4</text>
<text x="50.8" y="58.2">A4B9</text>
<text x="52" y="65.8">B5</text>
<text x="52.1" y="63.2">A5</text>
<text x="109.8" y="60.7">1</text>
<text x="109.8" y="63.2">2</text>
<text x="109.8" y="65.8">3</text>
<text x="117.4" y="60.7">6</text>
<text x="117.4" y="63.2">5</text>
<text x="117.4" y="65.8">4</text>
<text x="52.1" y="70.9">A7</text>
<text x="169.9" y="69.3" transform="rotate(-90 169.9 69.3)">5</text>
<text x="52" y="73.4">B7</text>
<text x="52.1" y="75.9">A6</text>
<text x="158" y="73.4">1</text>
<text x="178.4" y="75.9">4</text>
<text x="52" y="78.5">B6</text>
<text x="52.1" y="83.6">A8</text>
<text x="109.8" y="83.6">4</text>
<text x="117.4" y="83.6">3</text>
<text x="158" y="78.5">2</text>
<text x="52" y="86.1">B8</text>
<text x="109.8" y="88.6">6</text>
<text x="109.8" y="86.1">5</text>
<text x="117.4" y="88.6">1</text>
<text x="117.4" y="86.1">2</text>
<text x="169.9" y="84.5" transform="rotate(-90 169.9 84.5)">3</text>
<text x="50.2" y="91.2">A1B12</text>
<text x="50.2" y="93.7">A12B1</text>
<text x="30.2" y="100.4" transform="rotate(-90 30.2 100.4)">S1</text>
<text x="32.8" y="100.4" transform="rotate(-90 32.8 100.4)">S2</text>
<text x="35.3" y="100.4" transform="rotate(-90 35.3 100.4)">S3</text>
<text x="37.8" y="100.4" transform="rotate(-90 37.8 100.4)">S4</text>
<text x="48.8" y="157.2">1</text>
<text x="48.8" y="159.8">3</text>
<text x="61.5" y="157.2">5</text>
<text x="61.5" y="159.8">4</text>
<text x="55.6" y="167.1" transform="rotate(-90 55.6 167.1)">2</text>
</g>
<g font-size="1.8" fill="#939391">
<text x="194.7" y="113.9" transform="rotate(-90 194.7 113.9)">0R</text>
<text x="192.1" y="116.1" transform="rotate(-90 192.1 116.1)">R604</text>
<text x="192.1" y="141.5" transform="rotate(-90 192.1 141.5)">R605</text>
<text x="194.7" y="139.3" transform="rotate(-90 194.7 139.3)">0R</text>
</g>
<g font-size="1.4" fill="#a90000">
<text x="206.4" y="50.5">6</text>
<text x="206.4" y="53.1">5</text>
<text x="219.1" y="50.5">1</text>
<text x="219.1" y="53.1">2</text>
<text x="206.4" y="55.6">4</text>
<text x="219.1" y="55.6">3</text>
<text x="206.4" y="75.9">6</text>
<text x="219.1" y="75.9">1</text>
<text x="206.4" y="78.5">5</text>
<text x="206.4" y="81">4</text>
<text x="219.1" y="78.5">2</text>
<text x="219.1" y="81">3</text>
<text x="206.4" y="98.8">6</text>
<text x="206.4" y="101.3">5</text>
<text x="219.1" y="98.8">1</text>
<text x="219.1" y="101.3">2</text>
<text x="206.4" y="103.9">4</text>
<text x="219.1" y="103.9">3</text>
<text x="206.4" y="124.2">6</text>
<text x="219.1" y="124.2">1</text>
<text x="206.4" y="126.7">5</text>
<text x="206.4" y="129.3">4</text>
<text x="219.1" y="126.7">2</text>
<text x="219.1" y="129.3">3</text>
</g>
<g font-size="1.4" fill="#006464">
<text x="209.3" y="51.5">EN_A1</text>
<text x="215.3" y="51.5">A1</text>
<text x="209.3" y="54.1">VCC</text>
<text x="209.3" y="56.6">B</text>
<text x="214.1" y="54.1">GND</text>
<text x="215.3" y="56.6">A2</text>
<text x="209.3" y="76.9">EN_A1</text>
<text x="215.3" y="76.9">A1</text>
<text x="209.3" y="79.5">VCC</text>
<text x="209.3" y="82">B</text>
<text x="214.1" y="79.5">GND</text>
<text x="215.3" y="82">A2</text>
<text x="209.3" y="99.8">EN_A1</text>
<text x="215.3" y="99.8">A1</text>
<text x="209.3" y="102.3">VCC</text>
<text x="209.3" y="104.9">B</text>
<text x="214.1" y="102.3">GND</text>
<text x="215.3" y="104.9">A2</text>
<text x="209.3" y="125.2">EN_A1</text>
<text x="215.3" y="125.2">A1</text>
<text x="209.3" y="127.7">VCC</text>
<text x="209.3" y="130.3">B</text>
<text x="214.1" y="127.7">GND</text>
<text x="215.3" y="130.3">A2</text>
</g>
</svg>
